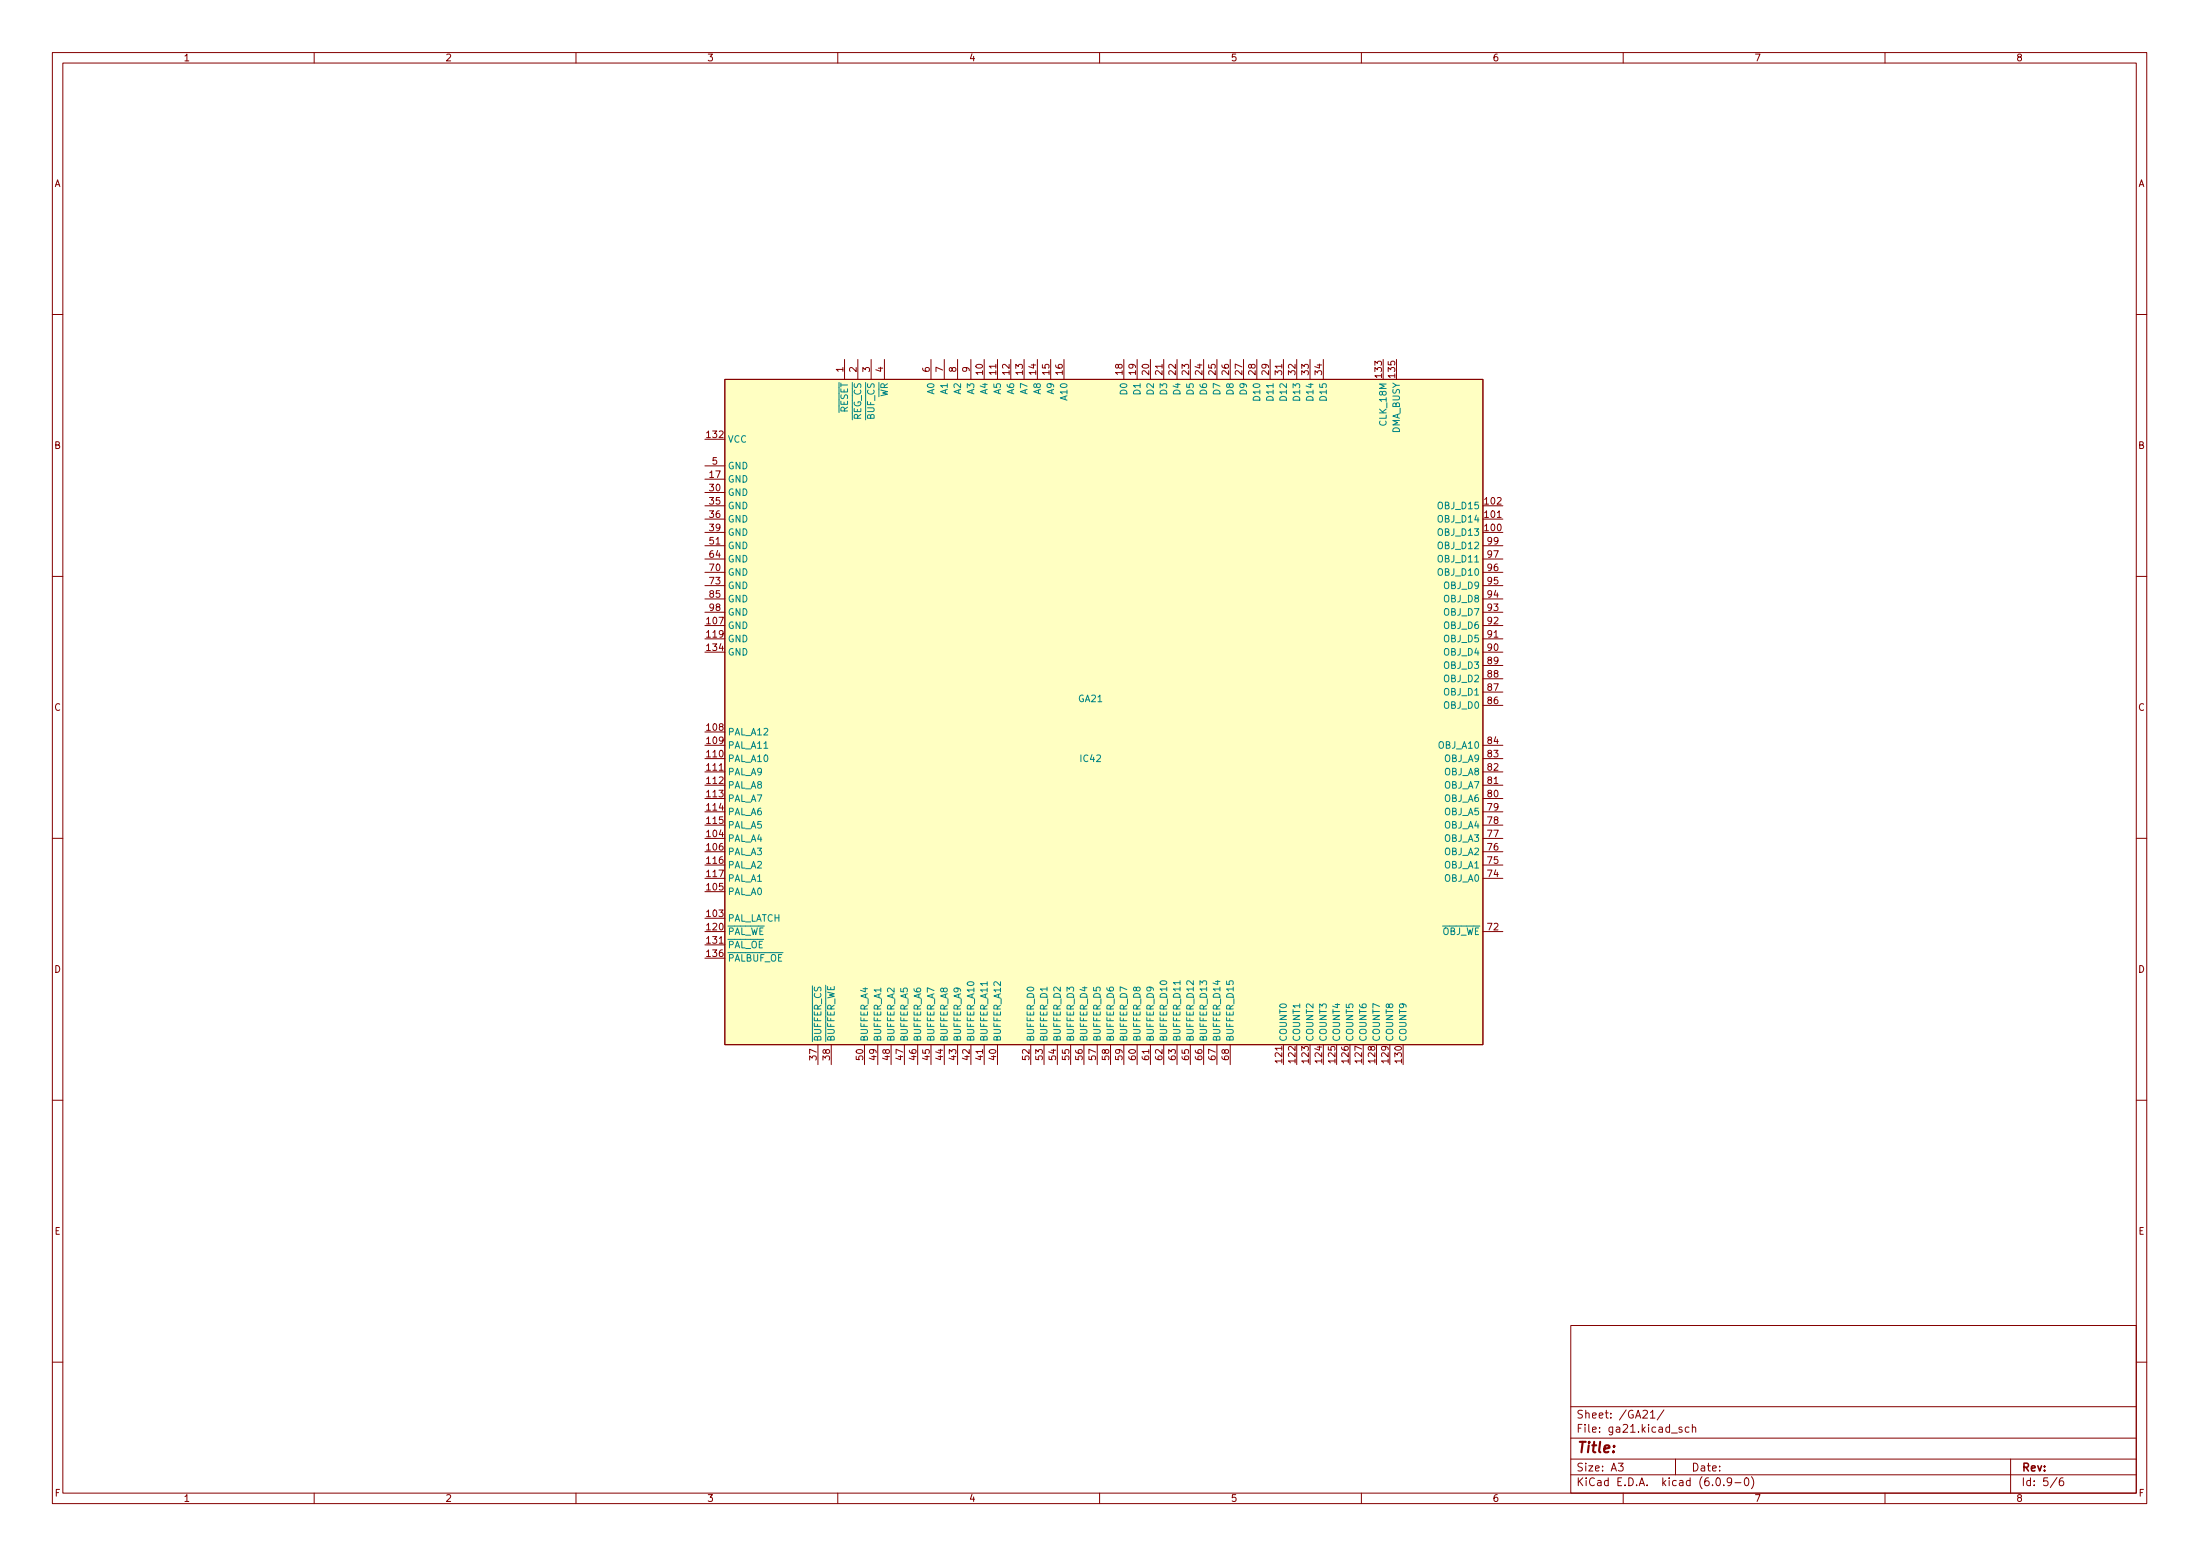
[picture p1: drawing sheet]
<svg xmlns="http://www.w3.org/2000/svg" width="420mm" height="297mm" viewBox="0 0 420 297" stroke-linecap="round" stroke-linejoin="round" font-family="sans-serif">
<g fill="none" stroke="#840000" stroke-width=".19">
<path d="M10 10h400v277h-400zM12 12h396v273h-396zM60 10v2M110 10v2M160 10v2M210 10v2M260 10v2M310 10v2M360 10v2M10 60h2M138.4 72.4h144.8v127h-144.8zM161.3 68.6v3.8"/>
<path d="M163.8 68.6v3.8M166.4 68.6v3.8M168.9 68.6v3.8M177.8 68.6v3.8M180.3 68.6v3.8M182.9 68.6v3.8M185.4 68.6v3.8M188 68.6v3.8M190.5 68.6v3.8M193 68.6v3.8M195.6 68.6v3.8M198.1 68.6v3.8"/>
<path d="M200.7 68.6v3.8M203.2 68.6v3.8M214.6 68.6v3.8M217.2 68.6v3.8M219.7 68.6v3.8M222.2 68.6v3.8M224.8 68.6v3.8M227.3 68.6v3.8M229.9 68.6v3.8M232.4 68.6v3.8M234.9 68.6v3.8M237.5 68.6v3.8"/>
<path d="M240 68.6v3.8M242.6 68.6v3.8M245.1 68.6v3.8M247.6 68.6v3.8M250.2 68.6v3.8M252.7 68.6v3.8M264.2 68.6v3.8M266.7 68.6v3.8M408 60h2M134.6 99.1h3.8M134.6 96.6h3.8M134.6 83.9h3.8"/>
<path d="M134.6 91.5h3.8M134.6 94h3.8M134.6 88.9h3.8M283.2 99.1h3.8M283.2 96.6h3.8M10 110h2M134.6 101.6h3.8M134.6 119.4h3.8M134.6 104.2h3.8M134.6 106.7h3.8M134.6 109.3h3.8M134.6 111.8h3.8"/>
<path d="M134.6 114.3h3.8M134.6 116.9h3.8M283.2 101.6h3.8M283.2 119.4h3.8M283.2 104.2h3.8M283.2 106.7h3.8M283.2 109.3h3.8M283.2 111.8h3.8M283.2 114.3h3.8M283.2 116.9h3.8M408 110h2M134.6 139.7h3.8"/>
<path d="M134.6 122h3.8M134.6 124.5h3.8M283.2 122h3.8M283.2 124.5h3.8M283.2 134.7h3.8M283.2 132.1h3.8M283.2 129.6h3.8M283.2 127h3.8M134.6 142.3h3.8M134.6 144.8h3.8M134.6 147.4h3.8M134.6 149.9h3.8"/>
<path d="M134.6 152.4h3.8M134.6 155h3.8M134.6 157.5h3.8M283.2 142.3h3.8M283.2 144.8h3.8M283.2 147.4h3.8M283.2 149.9h3.8M283.2 152.4h3.8M283.2 155h3.8M283.2 157.5h3.8M10 160h2M134.6 160.1h3.8"/>
<path d="M134.6 175.3h3.8M134.6 170.2h3.8M134.6 162.6h3.8M134.6 165.1h3.8M134.6 167.7h3.8M134.6 177.8h3.8M283.2 160.1h3.8M283.2 162.6h3.8M283.2 165.1h3.8M283.2 167.7h3.8M283.2 177.8h3.8M408 160h2"/>
<path d="M134.6 180.4h3.8M134.6 182.9h3.8M156.2 199.4v3.8M158.7 199.4v3.8M165.1 199.4v3.8M167.6 199.4v3.8M170.2 199.4v3.8M172.7 199.4v3.8M175.3 199.4v3.8M177.8 199.4v3.8M180.3 199.4v3.8M182.9 199.4v3.8"/>
<path d="M185.4 199.4v3.8M188 199.4v3.8M190.5 199.4v3.8M196.8 199.4v3.8M199.4 199.4v3.8M201.9 199.4v3.8M204.5 199.4v3.8M207 199.4v3.8M209.5 199.4v3.8M212.1 199.4v3.8M214.6 199.4v3.8M217.2 199.4v3.8"/>
<path d="M219.7 199.4v3.8M222.2 199.4v3.8M224.8 199.4v3.8M227.3 199.4v3.8M229.9 199.4v3.8M232.4 199.4v3.8M234.9 199.4v3.8M245.1 199.4v3.8M247.6 199.4v3.8M250.2 199.4v3.8M252.7 199.4v3.8M255.3 199.4v3.8"/>
<path d="M257.8 199.4v3.8M260.3 199.4v3.8M262.9 199.4v3.8M265.4 199.4v3.8M268 199.4v3.8M10 210h2M408 210h2M300 253h108v32h-108zM10 260h2M300 278.5h108M300 274.5h108M300 268.5h108"/>
<path d="M309.1 279.3h.9l-.5 .6 .4 .1v.7l-.2 .1-.6-.1M315.2 269.6l.4-.4v1.5M315.2 270.7h.9M317.8 269.1l-1.3 2M320 278.5v3M321.2 272.5l-.3-.1-.3 .2 .1 .2 .5 .2v.3h-.6M322.6 272.5l-.5-.1-.2 .3 .1 .6h.6M323.2 272.6l.2-.2 .4 .1v.9M323.2 271.9v1.5M384 278.5v6.5M408 260h2M60 285v2"/>
<path d="M110 285v2M160 285v2M210 285v2M260 285v2M300 281.5h108M310 285v2M327.9 282.2l.2-.1a.8 .8 0 0 1 .5 .8 .8 .8 0 0 1-.5 .7 1 1 0 0 1-.2-1.4zM329.2 283.5v.1M330.7 282.8l-.3 .2h-.3l-.2-.2 .1-.6 .4-.1 .2 .2a.99 .99 0 0 1-.3 1.3h-.3M331.4 283h1.1M333.3 282.3l.2-.2a.8 .8 0 0 1 .5 .8 .8 .8 0 0 1-.5 .7l-.2-.1-.2-.5zM334.5 281.9a1.72 1.72 0 0 1 0 2.3"/>
<path d="M360 285v2M392.9 282l-1.3 2M394 282.1a.6 .6 0 0 0-.7 .7v.5l.1 .2 .4 .1 .3-.1v-.5l-.1-.2-.4-.1-.3 .3"/>
</g>
<path d="M138.4 72.4h144.8v127h-144.8z" fill="#ffffc2" stroke="#ffffc2" stroke-width=".19"/>
<path d="M188.5 187.4v.7M225.4 187.2v.8" fill="none" stroke="#008484" stroke-width=".19"/>
<text font-size="2.8" fill="#840000" x="301" y="277.3">Title:</text>
<g font-size="2.1" fill="#840000">
<text x="301" y="273.5">File: ga21.kicad_sch</text>
<text x="301" y="270.8">Sheet: /GA21/</text>
<text x="301" y="280.9">Size: A3</text>
<text x="323" y="280.9">Date:</text>
<text x="386" y="280.9">Rev:</text>
<text x="301" y="283.7">KiCad E.D.A. kicad (6.0.9-0)</text>
<text x="386" y="283.7">Id: 5/6</text>
</g>
<g font-size="1.8" fill="#840000">
<text x="35" y="11.7">1</text>
<text x="85" y="11.7">2</text>
<text x="135" y="11.7">3</text>
<text x="185" y="11.7">4</text>
<text x="235" y="11.7">5</text>
<text x="285" y="11.7">6</text>
<text x="335" y="11.7">7</text>
<text x="385" y="11.7">8</text>
<text x="10.3" y="35.7">A</text>
<text x="408.3" y="35.7">A</text>
<text x="161" y="71" transform="rotate(-90 161 71)">1</text>
<text x="163.6" y="71" transform="rotate(-90 163.6 71)">2</text>
<text x="166.1" y="71" transform="rotate(-90 166.1 71)">3</text>
<text x="168.7" y="71" transform="rotate(-90 168.7 71)">4</text>
<text x="177.5" y="71" transform="rotate(-90 177.5 71)">6</text>
<text x="180.1" y="71" transform="rotate(-90 180.1 71)">7</text>
<text x="182.6" y="71" transform="rotate(-90 182.6 71)">8</text>
<text x="185.2" y="71" transform="rotate(-90 185.2 71)">9</text>
<text x="187.7" y="71.5" transform="rotate(-90 187.7 71.5)">10</text>
<text x="190.2" y="71.5" transform="rotate(-90 190.2 71.5)">11</text>
<text x="192.8" y="71.5" transform="rotate(-90 192.8 71.5)">12</text>
<text x="195.3" y="71.5" transform="rotate(-90 195.3 71.5)">13</text>
<text x="197.9" y="71.5" transform="rotate(-90 197.9 71.5)">14</text>
<text x="200.4" y="71.5" transform="rotate(-90 200.4 71.5)">15</text>
<text x="202.9" y="71.5" transform="rotate(-90 202.9 71.5)">16</text>
<text x="214.4" y="71.5" transform="rotate(-90 214.4 71.5)">18</text>
<text x="216.9" y="71.5" transform="rotate(-90 216.9 71.5)">19</text>
<text x="219.5" y="71.5" transform="rotate(-90 219.5 71.5)">20</text>
<text x="222" y="71.5" transform="rotate(-90 222 71.5)">21</text>
<text x="224.5" y="71.5" transform="rotate(-90 224.5 71.5)">22</text>
<text x="227.1" y="71.5" transform="rotate(-90 227.1 71.5)">23</text>
<text x="229.6" y="71.5" transform="rotate(-90 229.6 71.5)">24</text>
<text x="232.2" y="71.5" transform="rotate(-90 232.2 71.5)">25</text>
<text x="234.7" y="71.5" transform="rotate(-90 234.7 71.5)">26</text>
<text x="237.2" y="71.5" transform="rotate(-90 237.2 71.5)">27</text>
<text x="239.8" y="71.5" transform="rotate(-90 239.8 71.5)">28</text>
<text x="242.3" y="71.5" transform="rotate(-90 242.3 71.5)">29</text>
<text x="244.9" y="71.5" transform="rotate(-90 244.9 71.5)">31</text>
<text x="247.4" y="71.5" transform="rotate(-90 247.4 71.5)">32</text>
<text x="249.9" y="71.5" transform="rotate(-90 249.9 71.5)">33</text>
<text x="252.5" y="71.5" transform="rotate(-90 252.5 71.5)">34</text>
<text x="263.9" y="72" transform="rotate(-90 263.9 72)">133</text>
<text x="266.4" y="72" transform="rotate(-90 266.4 72)">135</text>
<text x="135" y="83.6">132</text>
<text x="10.3" y="85.7">B</text>
<text x="136" y="88.7">5</text>
<text x="408.3" y="85.7">B</text>
<text x="135.5" y="91.2">17</text>
<text x="135.5" y="93.8">30</text>
<text x="135.5" y="96.3">35</text>
<text x="135.5" y="98.8">36</text>
<text x="135.5" y="101.4">39</text>
<text x="283.6" y="101.4">100</text>
<text x="283.6" y="98.8">101</text>
<text x="283.6" y="96.3">102</text>
<text x="135.5" y="103.9">51</text>
<text x="135.5" y="106.5">64</text>
<text x="284.1" y="106.5">97</text>
<text x="284.1" y="103.9">99</text>
<text x="135.5" y="109">70</text>
<text x="135.5" y="111.5">73</text>
<text x="284.1" y="111.5">95</text>
<text x="284.1" y="109">96</text>
<text x="135" y="119.2">107</text>
<text x="135.5" y="114.1">85</text>
<text x="135.5" y="116.6">98</text>
<text x="284.1" y="119.2">92</text>
<text x="284.1" y="116.6">93</text>
<text x="284.1" y="114.1">94</text>
<text x="135" y="121.7">119</text>
<text x="135" y="124.2">134</text>
<text x="284.1" y="124.2">90</text>
<text x="284.1" y="121.7">91</text>
<text x="284.1" y="131.9">87</text>
<text x="284.1" y="129.3">88</text>
<text x="284.1" y="126.8">89</text>
<text x="10.3" y="135.7">C</text>
<text x="284.1" y="134.4">86</text>
<text x="408.3" y="135.7">C</text>
<text x="135" y="139.5">108</text>
<text x="135" y="142">109</text>
<text x="284.1" y="142">84</text>
<text x="135" y="144.6">110</text>
<text x="135" y="147.1">111</text>
<text x="135" y="149.6">112</text>
<text x="284.1" y="149.6">81</text>
<text x="284.1" y="147.1">82</text>
<text x="284.1" y="144.6">83</text>
<text x="135" y="152.2">113</text>
<text x="135" y="154.7">114</text>
<text x="284.1" y="154.7">79</text>
<text x="284.1" y="152.2">80</text>
<text x="135" y="159.8">104</text>
<text x="135" y="157.3">115</text>
<text x="284.1" y="159.8">77</text>
<text x="284.1" y="157.3">78</text>
<text x="135" y="162.3">106</text>
<text x="135" y="164.9">116</text>
<text x="135" y="167.4">117</text>
<text x="284.1" y="167.4">74</text>
<text x="284.1" y="164.9">75</text>
<text x="284.1" y="162.3">76</text>
<text x="135" y="170">105</text>
<text x="135" y="175">103</text>
<text x="135" y="177.6">120</text>
<text x="284.1" y="177.6">72</text>
<text x="10.3" y="185.7">D</text>
<text x="135" y="180.1">131</text>
<text x="135" y="182.7">136</text>
<text x="408.3" y="185.7">D</text>
<text x="156" y="202.3" transform="rotate(-90 156 202.3)">37</text>
<text x="158.5" y="202.3" transform="rotate(-90 158.5 202.3)">38</text>
<text x="164.8" y="202.3" transform="rotate(-90 164.8 202.3)">50</text>
<text x="167.4" y="202.3" transform="rotate(-90 167.4 202.3)">49</text>
<text x="169.9" y="202.3" transform="rotate(-90 169.9 202.3)">48</text>
<text x="172.5" y="202.3" transform="rotate(-90 172.5 202.3)">47</text>
<text x="175" y="202.3" transform="rotate(-90 175 202.3)">46</text>
<text x="177.5" y="202.3" transform="rotate(-90 177.5 202.3)">45</text>
<text x="180.1" y="202.3" transform="rotate(-90 180.1 202.3)">44</text>
<text x="182.6" y="202.3" transform="rotate(-90 182.6 202.3)">43</text>
<text x="185.2" y="202.3" transform="rotate(-90 185.2 202.3)">42</text>
<text x="187.7" y="202.3" transform="rotate(-90 187.7 202.3)">41</text>
<text x="190.2" y="202.3" transform="rotate(-90 190.2 202.3)">40</text>
<text x="196.6" y="202.3" transform="rotate(-90 196.6 202.3)">52</text>
<text x="199.1" y="202.3" transform="rotate(-90 199.1 202.3)">53</text>
<text x="201.7" y="202.3" transform="rotate(-90 201.7 202.3)">54</text>
<text x="204.2" y="202.3" transform="rotate(-90 204.2 202.3)">55</text>
<text x="206.8" y="202.3" transform="rotate(-90 206.8 202.3)">56</text>
<text x="209.3" y="202.3" transform="rotate(-90 209.3 202.3)">57</text>
<text x="211.8" y="202.3" transform="rotate(-90 211.8 202.3)">58</text>
<text x="214.4" y="202.3" transform="rotate(-90 214.4 202.3)">59</text>
<text x="216.9" y="202.3" transform="rotate(-90 216.9 202.3)">60</text>
<text x="219.5" y="202.3" transform="rotate(-90 219.5 202.3)">61</text>
<text x="222" y="202.3" transform="rotate(-90 222 202.3)">62</text>
<text x="224.5" y="202.3" transform="rotate(-90 224.5 202.3)">63</text>
<text x="227.1" y="202.3" transform="rotate(-90 227.1 202.3)">65</text>
<text x="229.6" y="202.3" transform="rotate(-90 229.6 202.3)">66</text>
<text x="232.2" y="202.3" transform="rotate(-90 232.2 202.3)">67</text>
<text x="234.7" y="202.3" transform="rotate(-90 234.7 202.3)">68</text>
<text x="244.9" y="202.8" transform="rotate(-90 244.9 202.8)">121</text>
<text x="247.4" y="202.8" transform="rotate(-90 247.4 202.8)">122</text>
<text x="249.9" y="202.8" transform="rotate(-90 249.9 202.8)">123</text>
<text x="252.5" y="202.8" transform="rotate(-90 252.5 202.8)">124</text>
<text x="255" y="202.8" transform="rotate(-90 255 202.8)">125</text>
<text x="257.6" y="202.8" transform="rotate(-90 257.6 202.8)">126</text>
<text x="260.1" y="202.8" transform="rotate(-90 260.1 202.8)">127</text>
<text x="262.6" y="202.8" transform="rotate(-90 262.6 202.8)">128</text>
<text x="265.2" y="202.8" transform="rotate(-90 265.2 202.8)">129</text>
<text x="267.7" y="202.8" transform="rotate(-90 267.7 202.8)">130</text>
<text x="10.4" y="235.7">E</text>
<text x="408.4" y="235.7">E</text>
<text x="10.4" y="285.7">F</text>
<text x="35" y="286.7">1</text>
<text x="85" y="286.7">2</text>
<text x="135" y="286.7">3</text>
<text x="185" y="286.7">4</text>
<text x="235" y="286.7">5</text>
<text x="285" y="286.7">6</text>
<text x="335" y="286.7">7</text>
<text x="385" y="286.7">8</text>
<text x="408.4" y="285.7">F</text>
</g>
<g font-size="1.8" fill="#008484">
<text x="169.5" y="77.3" transform="rotate(-90 169.5 77.3)">~{WR}</text>
<text x="178.4" y="75.2" transform="rotate(-90 178.4 75.2)">A0</text>
<text x="181" y="75.2" transform="rotate(-90 181 75.2)">A1</text>
<text x="183.5" y="75.2" transform="rotate(-90 183.5 75.2)">A2</text>
<text x="186.1" y="75.2" transform="rotate(-90 186.1 75.2)">A3</text>
<text x="188.6" y="75.2" transform="rotate(-90 188.6 75.2)">A4</text>
<text x="191.1" y="75.2" transform="rotate(-90 191.1 75.2)">A5</text>
<text x="193.7" y="75.2" transform="rotate(-90 193.7 75.2)">A6</text>
<text x="196.2" y="75.2" transform="rotate(-90 196.2 75.2)">A7</text>
<text x="198.8" y="75.2" transform="rotate(-90 198.8 75.2)">A8</text>
<text x="201.3" y="75.2" transform="rotate(-90 201.3 75.2)">A9</text>
<text x="203.8" y="76.2" transform="rotate(-90 203.8 76.2)">A10</text>
<text x="215.3" y="75.2" transform="rotate(-90 215.3 75.2)">D0</text>
<text x="217.8" y="75.2" transform="rotate(-90 217.8 75.2)">D1</text>
<text x="220.3" y="75.2" transform="rotate(-90 220.3 75.2)">D2</text>
<text x="222.9" y="75.2" transform="rotate(-90 222.9 75.2)">D3</text>
<text x="225.4" y="75.2" transform="rotate(-90 225.4 75.2)">D4</text>
<text x="228" y="75.2" transform="rotate(-90 228 75.2)">D5</text>
<text x="230.5" y="75.2" transform="rotate(-90 230.5 75.2)">D6</text>
<text x="233" y="75.2" transform="rotate(-90 233 75.2)">D7</text>
<text x="235.6" y="75.2" transform="rotate(-90 235.6 75.2)">D8</text>
<text x="238.1" y="75.2" transform="rotate(-90 238.1 75.2)">D9</text>
<text x="240.7" y="76.2" transform="rotate(-90 240.7 76.2)">D10</text>
<text x="243.2" y="76.2" transform="rotate(-90 243.2 76.2)">D11</text>
<text x="245.7" y="76.2" transform="rotate(-90 245.7 76.2)">D12</text>
<text x="248.3" y="76.2" transform="rotate(-90 248.3 76.2)">D13</text>
<text x="250.8" y="76.2" transform="rotate(-90 250.8 76.2)">D14</text>
<text x="253.4" y="76.2" transform="rotate(-90 253.4 76.2)">D15</text>
<text x="161.9" y="80.2" transform="rotate(-90 161.9 80.2)">~{RESET}</text>
<text x="164.5" y="81.6" transform="rotate(-90 164.5 81.6)">~{REG_CS}</text>
<text x="167" y="81.4" transform="rotate(-90 167 81.4)">~{BUF_CS}</text>
<text x="264.8" y="81" transform="rotate(-90 264.8 81)">CLK_18M</text>
<text x="267.3" y="82.9" transform="rotate(-90 267.3 82.9)">DMA_BUSY</text>
<text x="138.9" y="84.5">VCC</text>
<text x="138.9" y="89.6">GND</text>
<text x="138.9" y="92.1">GND</text>
<text x="138.9" y="94.7">GND</text>
<text x="138.9" y="97.2">GND</text>
<text x="138.9" y="99.7">GND</text>
<text x="274.8" y="99.7">OBJ_D14</text>
<text x="274.8" y="97.2">OBJ_D15</text>
<text x="138.9" y="102.3">GND</text>
<text x="138.9" y="104.8">GND</text>
<text x="138.9" y="107.4">GND</text>
<text x="274.8" y="102.3">OBJ_D13</text>
<text x="274.8" y="107.4">OBJ_D11</text>
<text x="274.8" y="104.8">OBJ_D12</text>
<text x="138.9" y="109.9">GND</text>
<text x="138.9" y="112.4">GND</text>
<text x="274.8" y="109.9">OBJ_D10</text>
<text x="275.8" y="112.4">OBJ_D9</text>
<text x="138.9" y="115">GND</text>
<text x="138.9" y="117.5">GND</text>
<text x="275.8" y="117.5">OBJ_D7</text>
<text x="275.8" y="115">OBJ_D8</text>
<text x="138.9" y="120.1">GND</text>
<text x="138.9" y="122.6">GND</text>
<text x="138.9" y="125.1">GND</text>
<text x="275.8" y="125.1">OBJ_D4</text>
<text x="275.8" y="122.6">OBJ_D5</text>
<text x="275.8" y="120.1">OBJ_D6</text>
<text x="275.8" y="130.2">OBJ_D2</text>
<text x="275.8" y="127.7">OBJ_D3</text>
<text x="206" y="134">GA21</text>
<text x="275.8" y="135.3">OBJ_D0</text>
<text x="275.8" y="132.8">OBJ_D1</text>
<text x="138.9" y="140.4">PAL_A12</text>
<text x="138.9" y="142.9">PAL_A11</text>
<text x="274.8" y="142.9">OBJ_A10</text>
<text x="138.9" y="145.5">PAL_A10</text>
<text x="138.9" y="148">PAL_A9</text>
<text x="206.4" y="145.5">IC42</text>
<text x="275.8" y="148">OBJ_A8</text>
<text x="275.8" y="145.5">OBJ_A9</text>
<text x="138.9" y="150.5">PAL_A8</text>
<text x="138.9" y="153.1">PAL_A7</text>
<text x="138.9" y="155.6">PAL_A6</text>
<text x="275.8" y="155.6">OBJ_A5</text>
<text x="275.8" y="153.1">OBJ_A6</text>
<text x="275.8" y="150.5">OBJ_A7</text>
<text x="138.9" y="160.7">PAL_A4</text>
<text x="138.9" y="158.2">PAL_A5</text>
<text x="275.8" y="160.7">OBJ_A3</text>
<text x="275.8" y="158.2">OBJ_A4</text>
<text x="138.9" y="163.2">PAL_A3</text>
<text x="138.9" y="165.8">PAL_A2</text>
<text x="275.8" y="165.8">OBJ_A1</text>
<text x="275.8" y="163.2">OBJ_A2</text>
<text x="138.9" y="170.9">PAL_A0</text>
<text x="138.9" y="168.3">PAL_A1</text>
<text x="275.8" y="168.3">OBJ_A0</text>
<text x="138.9" y="175.9">PAL_LATCH</text>
<text x="138.9" y="178.5">~{PAL_WE}</text>
<text x="273.9" y="178.5">~{OBJ_WE}</text>
<text x="138.9" y="181">~{PAL_OE}</text>
<text x="138.9" y="183.6">~{PALBUF_OE}</text>
<text x="156.8" y="198.9" transform="rotate(-90 156.8 198.9)">~{BUFFER_CS}</text>
<text x="159.4" y="198.9" transform="rotate(-90 159.4 198.9)">~{BUFFER_WE}</text>
<text x="165.7" y="198.9" transform="rotate(-90 165.7 198.9)">BUFFER_A4</text>
<text x="168.3" y="198.9" transform="rotate(-90 168.3 198.9)">BUFFER_A1</text>
<text x="170.8" y="198.9" transform="rotate(-90 170.8 198.9)">BUFFER_A2</text>
<text x="173.4" y="198.9" transform="rotate(-90 173.4 198.9)">BUFFER_A5</text>
<text x="175.9" y="198.9" transform="rotate(-90 175.9 198.9)">BUFFER_A6</text>
<text x="178.4" y="198.9" transform="rotate(-90 178.4 198.9)">BUFFER_A7</text>
<text x="181" y="198.9" transform="rotate(-90 181 198.9)">BUFFER_A8</text>
<text x="183.5" y="198.9" transform="rotate(-90 183.5 198.9)">BUFFER_A9</text>
<text x="186.1" y="198.9" transform="rotate(-90 186.1 198.9)">BUFFER_A10</text>
<text x="188.6" y="198.9" transform="rotate(-90 188.6 198.9)">BUFFER_A11</text>
<text x="191.1" y="198.9" transform="rotate(-90 191.1 198.9)">BUFFER_A12</text>
<text x="197.5" y="198.9" transform="rotate(-90 197.5 198.9)">BUFFER_D0</text>
<text x="200" y="198.9" transform="rotate(-90 200 198.9)">BUFFER_D1</text>
<text x="202.6" y="198.9" transform="rotate(-90 202.6 198.9)">BUFFER_D2</text>
<text x="205.1" y="198.9" transform="rotate(-90 205.1 198.9)">BUFFER_D3</text>
<text x="207.6" y="198.9" transform="rotate(-90 207.6 198.9)">BUFFER_D4</text>
<text x="210.2" y="198.9" transform="rotate(-90 210.2 198.9)">BUFFER_D5</text>
<text x="212.7" y="198.9" transform="rotate(-90 212.7 198.9)">BUFFER_D6</text>
<text x="215.3" y="198.9" transform="rotate(-90 215.3 198.9)">BUFFER_D7</text>
<text x="217.8" y="198.9" transform="rotate(-90 217.8 198.9)">BUFFER_D8</text>
<text x="220.3" y="198.9" transform="rotate(-90 220.3 198.9)">BUFFER_D9</text>
<text x="222.9" y="198.9" transform="rotate(-90 222.9 198.9)">BUFFER_D10</text>
<text x="225.4" y="198.9" transform="rotate(-90 225.4 198.9)">BUFFER_D11</text>
<text x="228" y="198.9" transform="rotate(-90 228 198.9)">BUFFER_D12</text>
<text x="230.5" y="198.9" transform="rotate(-90 230.5 198.9)">BUFFER_D13</text>
<text x="233" y="198.9" transform="rotate(-90 233 198.9)">BUFFER_D14</text>
<text x="235.6" y="198.9" transform="rotate(-90 235.6 198.9)">BUFFER_D15</text>
<text x="245.7" y="198.9" transform="rotate(-90 245.7 198.9)">COUNT0</text>
<text x="248.3" y="198.9" transform="rotate(-90 248.3 198.9)">COUNT1</text>
<text x="250.8" y="198.9" transform="rotate(-90 250.8 198.9)">COUNT2</text>
<text x="253.4" y="198.9" transform="rotate(-90 253.4 198.9)">COUNT3</text>
<text x="255.9" y="198.9" transform="rotate(-90 255.9 198.9)">COUNT4</text>
<text x="258.4" y="198.9" transform="rotate(-90 258.4 198.9)">COUNT5</text>
<text x="261" y="198.9" transform="rotate(-90 261 198.9)">COUNT6</text>
<text x="263.5" y="198.9" transform="rotate(-90 263.5 198.9)">COUNT7</text>
<text x="266.1" y="198.9" transform="rotate(-90 266.1 198.9)">COUNT8</text>
<text x="268.6" y="198.9" transform="rotate(-90 268.6 198.9)">COUNT9</text>
</g>
</svg>
